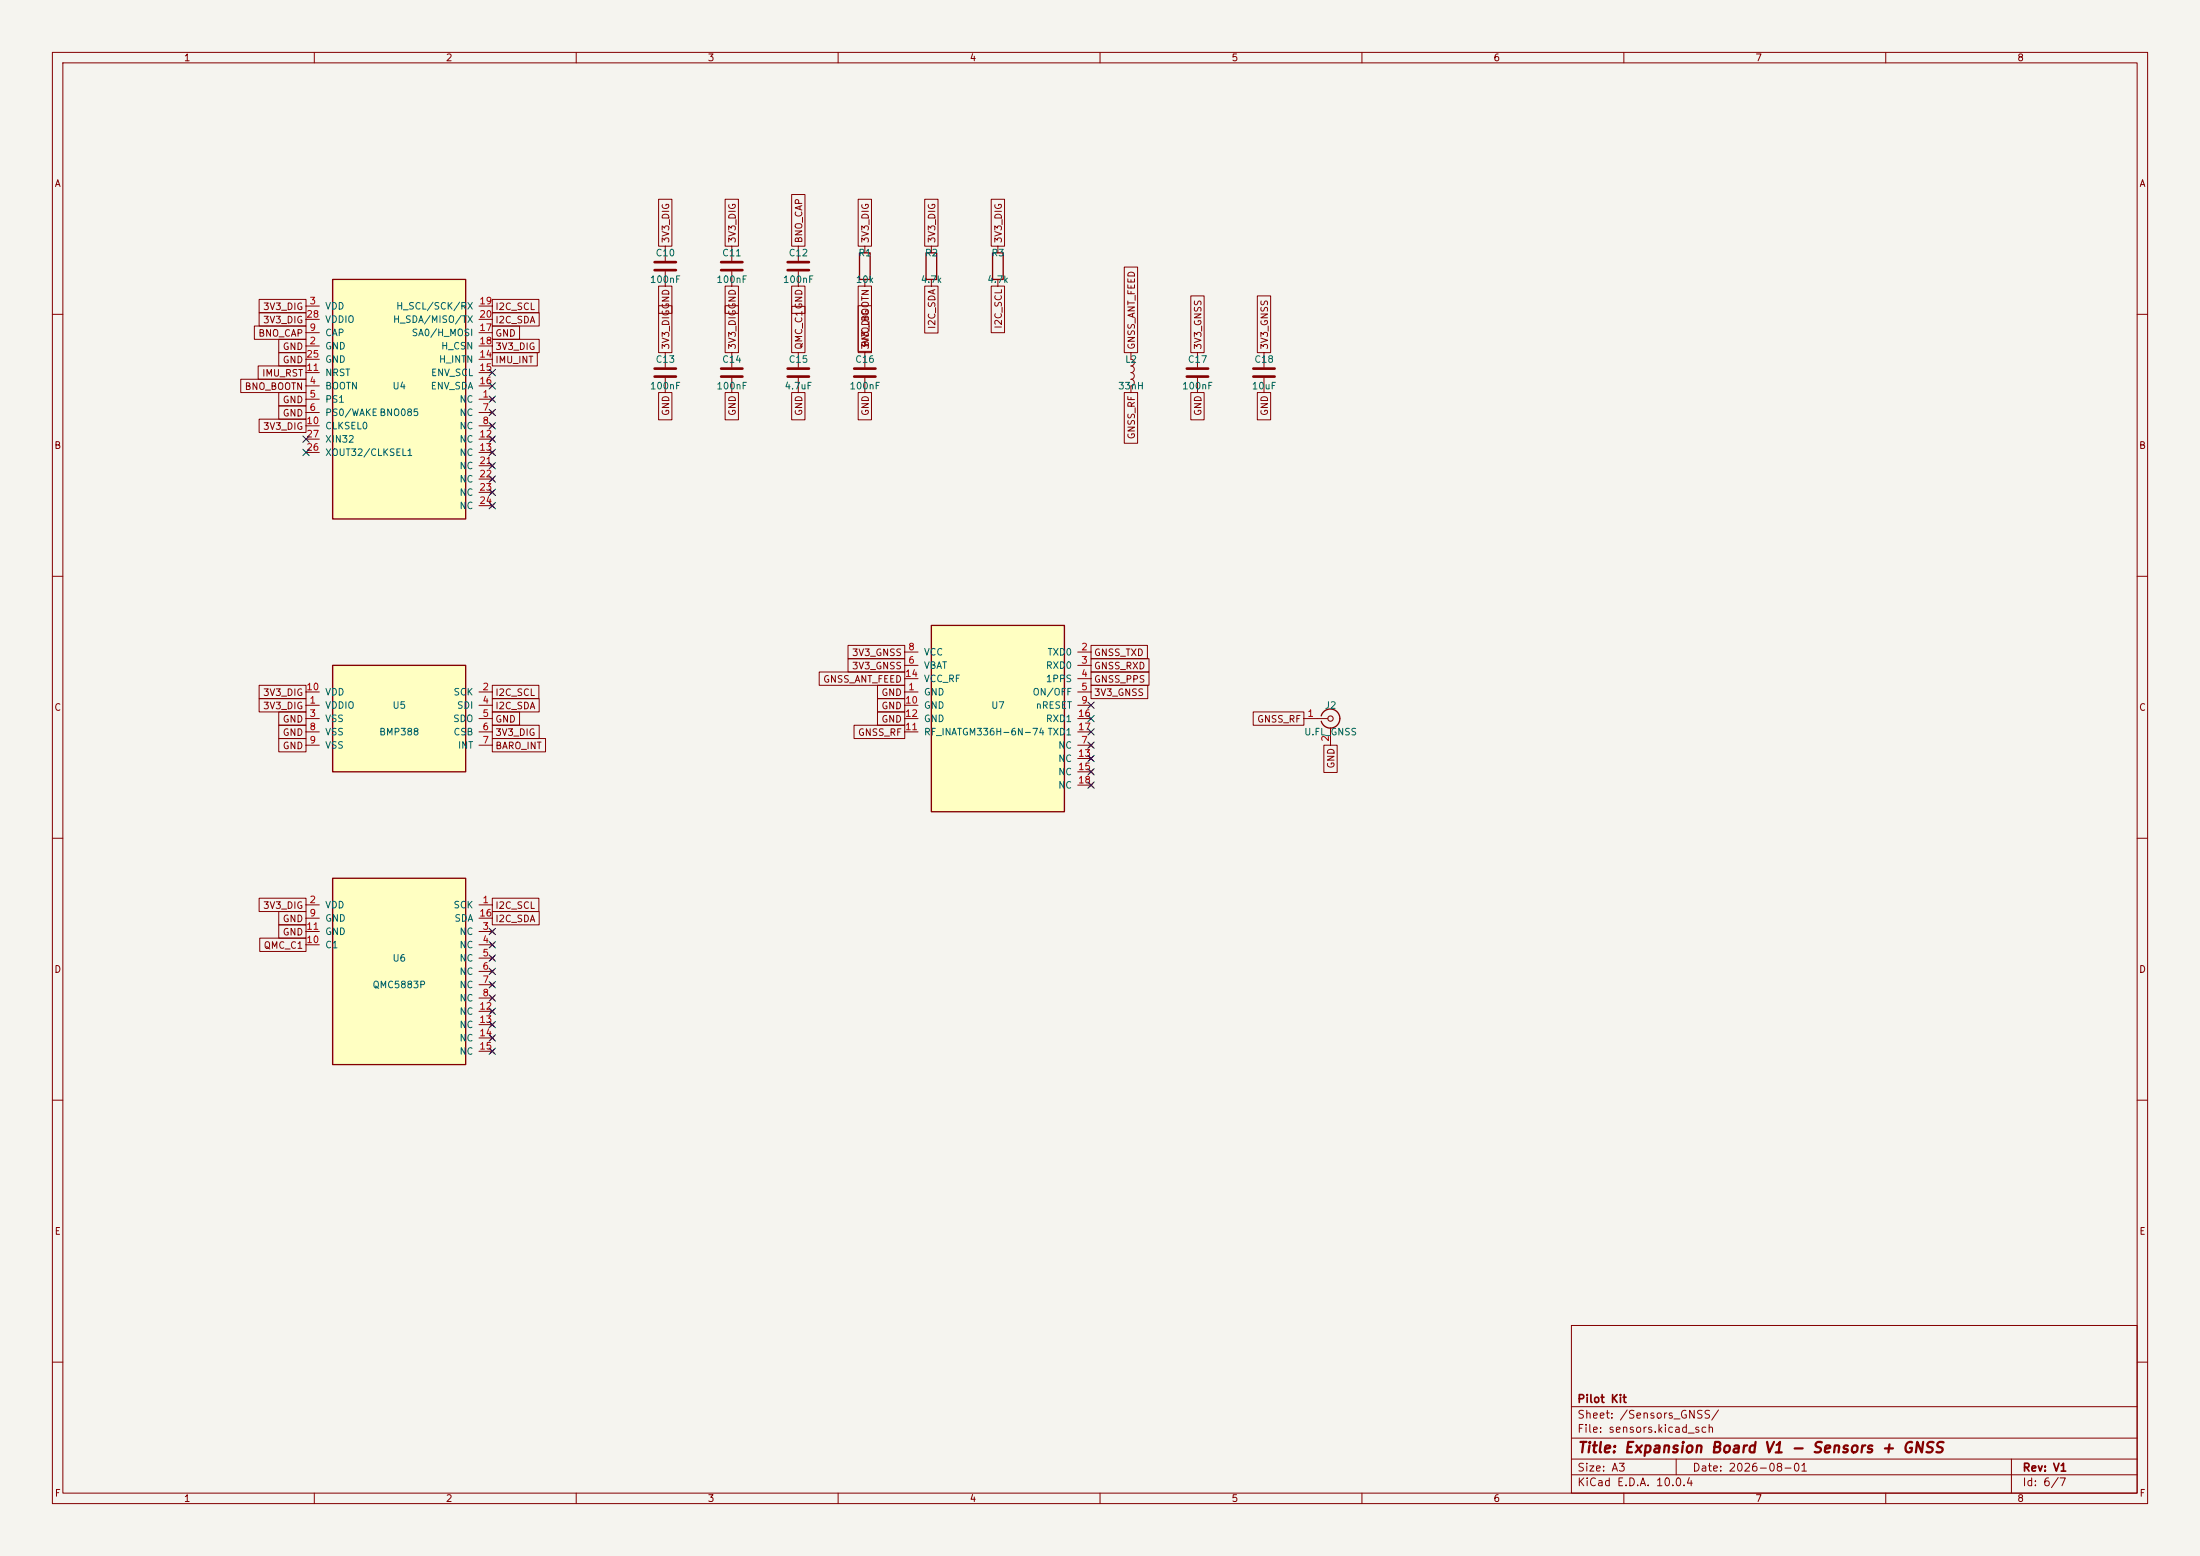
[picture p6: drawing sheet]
<svg xmlns="http://www.w3.org/2000/svg" width="420mm" height="297mm" viewBox="0 0 420 297" stroke-linecap="round" stroke-linejoin="round" font-family="sans-serif">
<path d="M0 0h420v297h-420z" fill="#f5f4ef" stroke="#f5f4ef" stroke-width=".19"/>
<g fill="none" stroke="#840000" stroke-width=".19">
<path d="M10 10h400v277h-400zM12 12h396v273h-396zM60 10v2M110 10v2M160 10v2M210 10v2M260 10v2M310 10v2M360 10v2M10 60h2M408 60h2M10 110h2"/>
<path d="M408 110h2M10 160h2M408 160h2M10 210h2M408 210h2M300 253h108v32h-108zM10 260h2M300 278.5h108M300 274.5h108M300 268.5h108M320 278.5v3M384 278.5v6.5"/>
<path d="M408 260h2M60 285v2M110 285v2M160 285v2M210 285v2M260 285v2M300 281.5h108M310 285v2M360 285v2"/>
</g>
<path d="M63.5 53.3h25.4v45.8h-25.4z" fill="#ffffc2"/>
<path d="M63.5 53.3h25.4v45.8h-25.4z" fill="none" stroke="#840000" stroke-width=".25"/>
<g fill="none" stroke="#840000" stroke-width=".19">
<path d="M58.4 58.4h2.6M91.4 58.4h2.6M58.4 76.2h2.6M58.4 66h2.6M58.4 73.7h2.6M58.4 78.7h2.6M58.4 63.5h2.6M58.4 71.1h2.6M58.4 68.6h2.6M58.4 61h2.6M91.4 76.2h2.6M91.4 66h2.6"/>
<path d="M91.4 73.7h2.6M91.4 78.7h2.6M91.4 63.5h2.6M91.4 71.1h2.6M91.4 68.6h2.6M91.4 61h2.6M93.6 75.8l.8 .8M93.6 78.4l.8 .7M94.4 75.8l-.8 .8M94.4 78.4l-.8 .7M58.4 81.3h2.6M58.4 83.8h2.6"/>
<path d="M58.4 86.4h2.6M91.4 81.3h2.6M91.4 83.8h2.6M91.4 86.4h2.6M91.4 88.9h2.6M91.4 91.4h2.6M91.4 94h2.6M91.4 96.5h2.6M93.6 80.9l.8 .8M93.6 83.4l.8 .8M93.6 86l.8 .7M93.6 88.5l.8 .8"/>
<path d="M93.6 91.1l.8 .7M93.6 93.6l.8 .8M93.6 96.1l.8 .8M94.4 80.9l-.8 .8M94.4 83.4l-.8 .8M94.4 86l-.8 .7M94.4 88.5l-.8 .8M94.4 91.1l-.8 .7M94.4 93.6l-.8 .8M94.4 96.1l-.8 .8"/>
</g>
<path d="M63.5 167.6h25.4v35.6h-25.4z" fill="#ffffc2"/>
<path d="M63.5 167.6h25.4v35.6h-25.4z" fill="none" stroke="#840000" stroke-width=".25"/>
<g fill="none" stroke="#840000" stroke-width=".19">
<path d="M58.4 172.7h2.6M58.4 177.8h2.6M58.4 175.3h2.6M91.4 172.7h2.6M91.4 177.8h2.6M91.4 175.3h2.6M93.6 177.4l.8 .8M93.6 180l.8 .7M94.4 177.4l-.8 .8M94.4 180l-.8 .7M58.4 180.3h2.6M91.4 180.3h2.6"/>
<path d="M91.4 182.9h2.6M91.4 185.4h2.6M91.4 188h2.6M91.4 190.5h2.6M91.4 193h2.6M91.4 195.6h2.6M91.4 198.1h2.6M93.6 182.5l.8 .8M93.6 185l.8 .8M93.6 187.6l.8 .7M93.6 190.1l.8 .8M93.6 192.7l.8 .7"/>
<path d="M93.6 195.2l.8 .8M93.6 197.7l.8 .8M94.4 182.5l-.8 .8M94.4 185l-.8 .8M94.4 187.6l-.8 .7M94.4 190.1l-.8 .8M94.4 192.7l-.8 .7M94.4 195.2l-.8 .8M94.4 197.7l-.8 .8M91.4 200.7h2.6M93.6 200.3l.8 .7M94.4 200.3l-.8 .7"/>
</g>
<path d="M63.5 127h25.4v20.3h-25.4z" fill="#ffffc2"/>
<path d="M63.5 127h25.4v20.3h-25.4z" fill="none" stroke="#840000" stroke-width=".25"/>
<path d="M215.9 67.3v1.3a.64 .64 0 0 1 .6 .6 .64 .64 0 0 1-.6 .7 .64 .64 0 0 1 .6 .6 .64 .64 0 0 1-.6 .6 .64 .64 0 0 1 .6 .7 .64 .64 0 0 1-.6 .6 .64 .64 0 0 1 .6 .6 .64 .64 0 0 1-.6 .7M215.9 73.7v1.2M58.4 134.6h2.6M58.4 132.1h2.6M58.4 137.2h2.6M58.4 139.7h2.6M91.4 134.6h2.6M91.4 132.1h2.6M91.4 137.2h2.6M91.4 139.7h2.6M58.4 142.2h2.6M91.4 142.2h2.6" fill="none" stroke="#840000" stroke-width=".19"/>
<path d="M177.8 119.4h25.4v35.5h-25.4z" fill="#ffffc2"/>
<path d="M164.1 48.3h2v5h-2zM176.8 48.3h2v5h-2zM189.5 48.3h2v5h-2zM177.8 119.4h25.4v35.5h-25.4zM252.2 136.7a1.82 1.82 0 0 1 2-1.3 1.82 1.82 0 0 1 1.6 1.8M255.8 137.2a1.81 1.81 0 0 1-1.6 1.8 1.81 1.81 0 0 1-2-1.3" fill="none" stroke="#840000" stroke-width=".25"/>
<g fill="none" stroke="#840000" stroke-width=".19">
<path d="M125.7 38h2.6v9h-2.6zM138.4 38h2.6v9h-2.6zM151.1 37.1h2.6v9.9h-2.6zM163.8 38h2.6v9h-2.6zM176.5 38h2.6v9h-2.6zM189.2 38h2.6v9h-2.6zM49.5 59.7h8.9v2.5h-8.9zM49.5 57.1h8.9v2.6h-8.9zM94 57.1h8.9v2.6h-8.9zM94 59.7h8.9v2.5h-8.9zM125.7 54.6h2.6v5.2h-2.6zM125.7 58.4h2.6v8.9h-2.6z"/>
<path d="M127 47v2.8M127 51.8v2.8M138.4 54.6h2.6v5.2h-2.6zM138.4 58.4h2.6v8.9h-2.6zM139.7 47v2.8M139.7 51.8v2.8M151.1 54.6h2.6v5.2h-2.6zM151.1 58.5h2.6v8.8h-2.6zM152.4 47v2.8M152.4 51.8v2.8M163.8 54.6h2.6v12.5h-2.6zM163.8 58.4h2.6v8.9h-2.6z"/>
<path d="M165.1 47v1.3M165.1 53.3v1.3M176.5 54.6h2.6v9h-2.6zM177.8 47v1.3M177.8 53.3v1.3M189.2 54.6h2.6v8.9h-2.6zM190.5 47v1.3M190.5 53.3v1.3M214.6 51h2.6v16.3h-2.6zM227.3 56.5h2.6v10.8h-2.6zM240 56.5h2.6v10.8h-2.6zM46 72.4h12.4v2.5h-12.4z"/>
<path d="M48.6 62.2h9.8v2.6h-9.8zM49.3 69.8h9.1v2.6h-9.1zM53.2 67.3h5.2v2.6h-5.2zM53.2 74.9h5.2v2.6h-5.2zM53.2 64.8h5.2v2.5h-5.2zM53.2 77.5h5.2v2.5h-5.2zM94 62.2h5.2v2.6h-5.2zM94 64.8h8.9v2.5h-8.9zM94 67.3h8.6v2.6h-8.6zM125.7 74.9h2.6v5.2h-2.6zM127 67.3v2.8M127 72.1v2.8"/>
<path d="M138.4 74.9h2.6v5.2h-2.6zM139.7 67.3v2.8M139.7 72.1v2.8M151.1 74.9h2.6v5.2h-2.6zM152.4 67.3v2.8M152.4 72.1v2.8M163.8 74.9h2.6v5.2h-2.6zM165.1 67.3v2.8M165.1 72.1v2.8M214.6 74.9h2.6v9.7h-2.6zM227.3 74.9h2.6v5.2h-2.6zM228.6 67.3v2.8"/>
<path d="M228.6 72.1v2.8M240 74.9h2.6v5.2h-2.6zM241.3 67.3v2.8M241.3 72.1v2.8M49.5 80h8.9v2.6h-8.9zM49.5 133.3h8.9v2.6h-8.9zM49.5 130.8h8.9v2.6h-8.9zM53.2 138.4h5.2v2.6h-5.2zM53.2 135.9h5.2v2.5h-5.2zM94 138.4h8.9v2.6h-8.9zM94 135.9h5.2v2.5h-5.2zM94 133.3h8.9v2.6h-8.9z"/>
<path d="M94 130.8h8.9v2.6h-8.9zM156.4 128.3h16.3v2.5h-16.3zM161.9 123.2h10.8v2.5h-10.8zM161.9 125.7h10.8v2.6h-10.8zM163 138.4h9.7v2.6h-9.7zM167.5 135.9h5.2v2.5h-5.2zM167.5 130.8h5.2v2.6h-5.2zM167.5 133.3h5.2v2.6h-5.2zM172.7 132.1h2.6M172.7 124.5h2.6M172.7 127h2.6M172.7 129.5h2.6"/>
<path d="M172.7 134.6h2.6M172.7 139.7h2.6M172.7 137.2h2.6M205.7 132.1h2.6M205.7 124.5h2.6M205.7 127h2.6M205.7 129.5h2.6M205.7 134.6h2.6M205.7 139.7h2.6M205.7 137.2h2.6M208.3 123.2h10.7v2.5h-10.7zM208.3 125.7h11.1v2.6h-11.1z"/>
<path d="M208.3 128.3h11.1v2.5h-11.1zM208.3 130.8h10.8v2.6h-10.8zM239.2 135.9h9.7v2.5h-9.7zM248.9 137.2h4.6M254 138.9v3.3M53.2 141h5.2v2.5h-5.2zM94 141h10.1v2.5h-10.1zM205.7 142.2h2.6M205.7 144.8h2.6M205.7 147.3h2.6M205.7 149.9h2.6M207.9 141.9l.8 .7"/>
<path d="M207.9 144.4l.8 .8M207.9 146.9l.8 .8M207.9 149.5l.8 .7M208.7 141.9l-.8 .7M208.7 144.4l-.8 .8M208.7 146.9l-.8 .8M208.7 149.5l-.8 .7M252.7 142.2h2.6v5.2h-2.6zM49.5 171.4h8.9v2.6h-8.9zM49.6 179.1h8.8v2.5h-8.8zM53.2 174h5.2v2.5h-5.2zM53.2 176.5h5.2v2.6h-5.2z"/>
<path d="M94 174h8.9v2.5h-8.9zM94 171.4h8.9v2.6h-8.9z"/>
</g>
<circle cx="254" cy="137.2" r=".51" fill="none" stroke="#840000" stroke-width=".2"/>
<g fill="none" stroke="#840000" stroke-width=".51">
<path d="M125 50h4M125 51.6h4M137.7 50h4M137.7 51.6h4M150.4 50h4M150.4 51.6h4M125 70.4h4M125 71.9h4M137.7 70.4h4M137.7 71.9h4M150.4 70.4h4M150.4 71.9h4"/>
<path d="M163.1 70.4h4M163.1 71.9h4M226.6 70.4h4M226.6 71.9h4M239.3 70.4h4M239.3 71.9h4"/>
</g>
<g fill="none" stroke="#000084" stroke-width=".19">
<path d="M93.4 75.6l1.2 1.2M93.4 78.1l1.2 1.2M93.4 70.5l1.2 1.2M93.4 73.1l1.2 1.2M94.6 75.6l-1.2 1.2M94.6 78.1l-1.2 1.2M94.6 70.5l-1.2 1.2M94.6 73.1l-1.2 1.2M57.8 83.2l1.2 1.2M57.8 85.8l1.2 1.2M59 83.2l-1.2 1.2M59 85.8l-1.2 1.2"/>
<path d="M93.4 83.2l1.2 1.2M93.4 88.3l1.2 1.2M93.4 90.8l1.2 1.2M93.4 93.4l1.2 1.2M93.4 95.9l1.2 1.2M93.4 80.7l1.2 1.2M93.4 85.8l1.2 1.2M94.6 83.2l-1.2 1.2M94.6 88.3l-1.2 1.2M94.6 90.8l-1.2 1.2M94.6 93.4l-1.2 1.2M94.6 95.9l-1.2 1.2"/>
<path d="M94.6 80.7l-1.2 1.2M94.6 85.8l-1.2 1.2M207.7 136.6l1.2 1.2M207.7 139.1l1.2 1.2M207.7 134l1.2 1.2M208.9 136.6l-1.2 1.2M208.9 139.1l-1.2 1.2M208.9 134l-1.2 1.2M207.7 149.3l1.2 1.2M207.7 146.7l1.2 1.2M207.7 144.2l1.2 1.2M207.7 141.6l1.2 1.2"/>
<path d="M208.9 149.3l-1.2 1.2M208.9 146.7l-1.2 1.2M208.9 144.2l-1.2 1.2M208.9 141.6l-1.2 1.2M93.4 177.2l1.2 1.2M93.4 179.7l1.2 1.2M94.6 177.2l-1.2 1.2M94.6 179.7l-1.2 1.2M93.4 182.3l1.2 1.2M93.4 184.8l1.2 1.2M93.4 187.4l1.2 1.2M93.4 189.9l1.2 1.2"/>
<path d="M93.4 192.4l1.2 1.2M93.4 195l1.2 1.2M93.4 197.5l1.2 1.2M94.6 182.3l-1.2 1.2M94.6 184.8l-1.2 1.2M94.6 187.4l-1.2 1.2M94.6 189.9l-1.2 1.2M94.6 192.4l-1.2 1.2M94.6 195l-1.2 1.2M94.6 197.5l-1.2 1.2M93.4 200.1l1.2 1.2M94.6 200.1l-1.2 1.2"/>
</g>
<text font-size="2" fill="#840000" x="301" y="277.8">Title: Expansion Board V1 - Sensors + GNSS</text>
<g font-size="1.5" fill="#840000">
<text x="301" y="268.1">Pilot Kit</text>
<text x="301" y="273.8">File: sensors.kicad_sch</text>
<text x="301" y="271.1">Sheet: /Sensors_GNSS/</text>
<text x="301" y="281.2">Size: A3</text>
<text x="323" y="281.2">Date: 2026-08-01</text>
<text x="386" y="281.2">Rev: V1</text>
<text x="301" y="284">KiCad E.D.A. 10.0.4</text>
<text x="386" y="284">Id: 6/7</text>
</g>
<g font-size="1.3" fill="#840000">
<text x="35" y="12">1</text>
<text x="85" y="12">2</text>
<text x="135" y="12">3</text>
<text x="185" y="12">4</text>
<text x="235" y="12">5</text>
<text x="285" y="12">6</text>
<text x="335" y="12">7</text>
<text x="385" y="12">8</text>
<text x="10.3" y="36">A</text>
<text x="408.3" y="36">A</text>
<text x="128.1" y="46.5" transform="rotate(-90 128.1 46.5)">3V3_DIG</text>
<text x="140.8" y="46.5" transform="rotate(-90 140.8 46.5)">3V3_DIG</text>
<text x="153.5" y="46.5" transform="rotate(-90 153.5 46.5)">BNO_CAP</text>
<text x="166.2" y="46.5" transform="rotate(-90 166.2 46.5)">3V3_DIG</text>
<text x="178.9" y="46.5" transform="rotate(-90 178.9 46.5)">3V3_DIG</text>
<text x="191.6" y="46.5" transform="rotate(-90 191.6 46.5)">3V3_DIG</text>
<text x="50.1" y="59.5">3V3_DIG</text>
<text x="94.5" y="59.5">I2C_SCL</text>
<text x="49.2" y="64.6">BNO_CAP</text>
<text x="50.1" y="62">3V3_DIG</text>
<text x="94.5" y="62">I2C_SDA</text>
<text x="94.5" y="64.6">GND</text>
<text x="178.9" y="62.9" transform="rotate(-90 178.9 62.9)">I2C_SDA</text>
<text x="191.6" y="62.8" transform="rotate(-90 191.6 62.8)">I2C_SCL</text>
<text x="53.9" y="69.6">GND</text>
<text x="53.9" y="67.1">GND</text>
<text x="94.5" y="67.1">3V3_DIG</text>
<text x="94.5" y="69.6">IMU_INT</text>
<text x="128.1" y="66.8" transform="rotate(-90 128.1 66.8)">3V3_DIGGND</text>
<text x="140.8" y="66.8" transform="rotate(-90 140.8 66.8)">3V3_DIGGND</text>
<text x="153.5" y="66.8" transform="rotate(-90 153.5 66.8)">QMC_C1GND</text>
<text x="166.2" y="66.8" transform="rotate(-90 166.2 66.8)">3V3_DIG</text>
<text x="166.2" y="66.4" transform="rotate(-90 166.2 66.4)">BNO_BOOTN</text>
<text x="217" y="66.8" transform="rotate(-90 217 66.8)">GNSS_ANT_FEED</text>
<text x="229.7" y="66.8" transform="rotate(-90 229.7 66.8)">3V3_GNSS</text>
<text x="242.4" y="66.8" transform="rotate(-90 242.4 66.8)">3V3_GNSS</text>
<text x="46.6" y="74.7">BNO_BOOTN</text>
<text x="49.9" y="72.2">IMU_RST</text>
<text x="53.9" y="77.3">GND</text>
<text x="50.1" y="82.3">3V3_DIG</text>
<text x="53.9" y="79.8">GND</text>
<text x="128.1" y="79.5" transform="rotate(-90 128.1 79.5)">GND</text>
<text x="140.8" y="79.5" transform="rotate(-90 140.8 79.5)">GND</text>
<text x="153.5" y="79.5" transform="rotate(-90 153.5 79.5)">GND</text>
<text x="166.2" y="79.5" transform="rotate(-90 166.2 79.5)">GND</text>
<text x="217" y="84" transform="rotate(-90 217 84)">GNSS_RF</text>
<text x="229.7" y="79.5" transform="rotate(-90 229.7 79.5)">GND</text>
<text x="242.4" y="79.5" transform="rotate(-90 242.4 79.5)">GND</text>
<text x="10.3" y="86">B</text>
<text x="408.2" y="86">B</text>
<text x="162.5" y="125.5">3V3_GNSS</text>
<text x="208.8" y="125.5">GNSS_TXD</text>
<text x="157" y="130.6">GNSS_ANT_FEED</text>
<text x="162.5" y="128.1">3V3_GNSS</text>
<text x="208.8" y="128.1">GNSS_RXD</text>
<text x="208.8" y="130.6">GNSS_PPS</text>
<text x="10.3" y="136">C</text>
<text x="50.1" y="135.7">3V3_DIG</text>
<text x="50.1" y="133.1">3V3_DIG</text>
<text x="94.5" y="135.7">I2C_SDA</text>
<text x="94.5" y="133.1">I2C_SCL</text>
<text x="168.2" y="133.1">GND</text>
<text x="168.2" y="135.7">GND</text>
<text x="208.8" y="133.1">3V3_GNSS</text>
<text x="408.2" y="136">C</text>
<text x="53.9" y="143.3">GND</text>
<text x="53.9" y="140.8">GND</text>
<text x="53.9" y="138.2">GND</text>
<text x="94.5" y="143.3">BARO_INT</text>
<text x="94.5" y="140.8">3V3_DIG</text>
<text x="94.5" y="138.2">GND</text>
<text x="163.7" y="140.8">GNSS_RF</text>
<text x="168.2" y="138.2">GND</text>
<text x="239.9" y="138.2">GNSS_RF</text>
<text x="255.1" y="146.8" transform="rotate(-90 255.1 146.8)">GND</text>
<text x="50.1" y="173.8">3V3_DIG</text>
<text x="94.5" y="173.8">I2C_SCL</text>
<text x="53.9" y="176.3">GND</text>
<text x="53.9" y="178.9">GND</text>
<text x="94.5" y="176.3">I2C_SDA</text>
<text x="10.3" y="186">D</text>
<text x="50.2" y="181.4">QMC_C1</text>
<text x="408.2" y="186">D</text>
<text x="10.3" y="236">E</text>
<text x="408.3" y="236">E</text>
<text x="10.3" y="286">F</text>
<text x="35" y="287">1</text>
<text x="85" y="287">2</text>
<text x="135" y="287">3</text>
<text x="185" y="287">4</text>
<text x="235" y="287">5</text>
<text x="285" y="287">6</text>
<text x="335" y="287">7</text>
<text x="385" y="287">8</text>
<text x="408.3" y="286">F</text>
</g>
<g font-size="1.3" fill="#006464">
<text x="125.1" y="49.2">C10</text>
<text x="137.8" y="49.2">C11</text>
<text x="150.5" y="49.2">C12</text>
<text x="163.8" y="49.2">R1</text>
<text x="176.5" y="49.2">R2</text>
<text x="189.2" y="49.2">R3</text>
<text x="62" y="59.4">VDD</text>
<text x="75.5" y="59.4">H_SCL/SCK/RX</text>
<text x="124" y="54.3">100nF</text>
<text x="136.7" y="54.3">100nF</text>
<text x="149.4" y="54.3">100nF</text>
<text x="163.3" y="54.3">10k</text>
<text x="175.7" y="54.3">4.7k</text>
<text x="188.4" y="54.3">4.7k</text>
<text x="62" y="64.5">CAP</text>
<text x="62" y="61.9">VDDIO</text>
<text x="74.9" y="61.9">H_SDA/MISO/TX</text>
<text x="78.5" y="64.5">SA0/H_MOSI</text>
<text x="62" y="67">GND</text>
<text x="62" y="69.6">GND</text>
<text x="83.7" y="69.6">H_INTN</text>
<text x="84.1" y="67">H_CSN</text>
<text x="125.1" y="69.6">C13</text>
<text x="137.8" y="69.6">C14</text>
<text x="150.5" y="69.6">C15</text>
<text x="163.2" y="69.6">C16</text>
<text x="214.7" y="69.6">L2</text>
<text x="226.7" y="69.6">C17</text>
<text x="239.4" y="69.6">C18</text>
<text x="62" y="74.6">BOOTN</text>
<text x="62" y="77.2">PS1</text>
<text x="62" y="72.1">NRST</text>
<text x="74.8" y="74.6">U4</text>
<text x="82.1" y="74.6">ENV_SDA</text>
<text x="82.2" y="72.1">ENV_SCL</text>
<text x="87.6" y="77.2">NC</text>
<text x="124" y="74.6">100nF</text>
<text x="136.7" y="74.6">100nF</text>
<text x="149.7" y="74.6">4.7uF</text>
<text x="162.1" y="74.6">100nF</text>
<text x="213.3" y="74.6">33nH</text>
<text x="225.6" y="74.6">100nF</text>
<text x="238.9" y="74.6">10uF</text>
<text x="62" y="79.7">PS0/WAKEBNO085</text>
<text x="62" y="82.3">CLKSEL0</text>
<text x="87.6" y="79.7">NC</text>
<text x="87.6" y="82.3">NC</text>
<text x="62" y="87.3">XOUT32/CLKSEL1</text>
<text x="62" y="84.8">XIN32</text>
<text x="87.6" y="84.8">NC</text>
<text x="87.6" y="87.3">NC</text>
<text x="87.6" y="89.9">NC</text>
<text x="87.6" y="92.4">NC</text>
<text x="87.6" y="95">NC</text>
<text x="87.6" y="97.5">NC</text>
<text x="176.3" y="125.4">VCC</text>
<text x="199.9" y="125.4">TXD0</text>
<text x="176.3" y="128">VBAT</text>
<text x="176.3" y="130.5">VCC_RF</text>
<text x="199.6" y="128">RXD0</text>
<text x="199.6" y="130.5">1PPS</text>
<text x="62" y="135.6">VDDIO</text>
<text x="62" y="133.1">VDD</text>
<text x="74.8" y="135.6">U5</text>
<text x="86.5" y="133.1">SCK</text>
<text x="87.1" y="135.6">SDI</text>
<text x="176.3" y="133.1">GND</text>
<text x="176.3" y="135.6">GND</text>
<text x="189.1" y="135.6">U7</text>
<text x="197" y="133.1">ON/OFF</text>
<text x="197.6" y="135.6">nRESET</text>
<text x="252.8" y="135.6">J2</text>
<text x="62" y="138.1">VSS</text>
<text x="62" y="140.7">VSS</text>
<text x="62" y="143.2">VSS</text>
<text x="72.3" y="140.7">BMP388</text>
<text x="86.4" y="138.1">SDO</text>
<text x="86.5" y="140.7">CSB</text>
<text x="87.3" y="143.2">INT</text>
<text x="176.3" y="140.7">RF_INATGM336H-6N-74 TXD1</text>
<text x="176.3" y="138.1">GND</text>
<text x="199.6" y="138.1">RXD1</text>
<text x="201.9" y="143.2">NC</text>
<text x="248.9" y="140.7">U.FL_GNSS</text>
<text x="201.9" y="145.8">NC</text>
<text x="201.9" y="148.3">NC</text>
<text x="201.9" y="150.8">NC</text>
<text x="62" y="173.7">VDD</text>
<text x="86.5" y="173.7">SCK</text>
<text x="62" y="176.2">GND</text>
<text x="62" y="178.8">GND</text>
<text x="86.7" y="176.2">SDA</text>
<text x="87.6" y="178.8">NC</text>
<text x="62" y="181.3">C1</text>
<text x="74.8" y="183.9">U6</text>
<text x="87.6" y="181.3">NC</text>
<text x="87.6" y="183.9">NC</text>
<text x="71" y="188.9">QMC5883P</text>
<text x="87.6" y="186.4">NC</text>
<text x="87.6" y="188.9">NC</text>
<text x="87.6" y="191.5">NC</text>
<text x="87.6" y="194">NC</text>
<text x="87.6" y="196.6">NC</text>
<text x="87.6" y="199.1">NC</text>
<text x="87.6" y="201.6">NC</text>
</g>
<g font-size="1.3" fill="#a90000">
<text x="59" y="58.4">3</text>
<text x="91.4" y="58.4">19</text>
<text x="58.4" y="60.9">28</text>
<text x="59" y="63.5">9</text>
<text x="91.4" y="63.5">17</text>
<text x="91.4" y="60.9">20</text>
<text x="58.4" y="71.1">11</text>
<text x="58.4" y="68.6">25</text>
<text x="59" y="66">2</text>
<text x="91.4" y="68.6">14</text>
<text x="91.4" y="71.1">15</text>
<text x="91.4" y="66">18</text>
<text x="59" y="73.6">4</text>
<text x="59" y="76.2">5</text>
<text x="91.4" y="73.6">16</text>
<text x="92" y="76.2">1</text>
<text x="58.4" y="81.3">10</text>
<text x="58.4" y="83.8">27</text>
<text x="59" y="78.7">6</text>
<text x="91.4" y="83.8">12</text>
<text x="92" y="78.7">7</text>
<text x="92" y="81.3">8</text>
<text x="58.4" y="86.3">26</text>
<text x="91.4" y="86.3">13</text>
<text x="91.4" y="88.9">21</text>
<text x="91.4" y="91.4">22</text>
<text x="91.4" y="94">23</text>
<text x="91.4" y="96.5">24</text>
<text x="173.3" y="124.4">8</text>
<text x="206.3" y="124.4">2</text>
<text x="172.7" y="129.5">14</text>
<text x="173.3" y="127">6</text>
<text x="206.3" y="127">3</text>
<text x="206.3" y="129.5">4</text>
<text x="58.4" y="132.1">10</text>
<text x="59" y="134.6">1</text>
<text x="59" y="137.1">3</text>
<text x="92" y="132.1">2</text>
<text x="92" y="134.6">4</text>
<text x="92" y="137.1">5</text>
<text x="172.7" y="134.6">10</text>
<text x="172.7" y="137.1">12</text>
<text x="173.3" y="132.1">1</text>
<text x="205.7" y="137.1">16</text>
<text x="206.3" y="132.1">5</text>
<text x="206.3" y="134.6">9</text>
<text x="249.5" y="137.1">1</text>
<text x="59" y="139.7">8</text>
<text x="59" y="142.2">9</text>
<text x="92" y="139.7">6</text>
<text x="92" y="142.2">7</text>
<text x="172.7" y="139.7">11</text>
<text x="205.7" y="139.7">17</text>
<text x="206.3" y="142.2">7</text>
<text x="254" y="141.7" transform="rotate(-90 254 141.7)">2</text>
<text x="205.7" y="144.8">13</text>
<text x="205.7" y="147.3">15</text>
<text x="205.7" y="149.8">18</text>
<text x="59" y="172.7">2</text>
<text x="92" y="172.7">1</text>
<text x="58.4" y="177.8">11</text>
<text x="59" y="175.2">9</text>
<text x="91.4" y="175.2">16</text>
<text x="92" y="177.8">3</text>
<text x="58.4" y="180.3">10</text>
<text x="92" y="180.3">4</text>
<text x="92" y="182.9">5</text>
<text x="92" y="185.4">6</text>
<text x="92" y="187.9">7</text>
<text x="92" y="190.5">8</text>
<text x="91.4" y="193">12</text>
<text x="91.4" y="195.6">13</text>
<text x="91.4" y="198.1">14</text>
<text x="91.4" y="200.6">15</text>
</g>
</svg>
